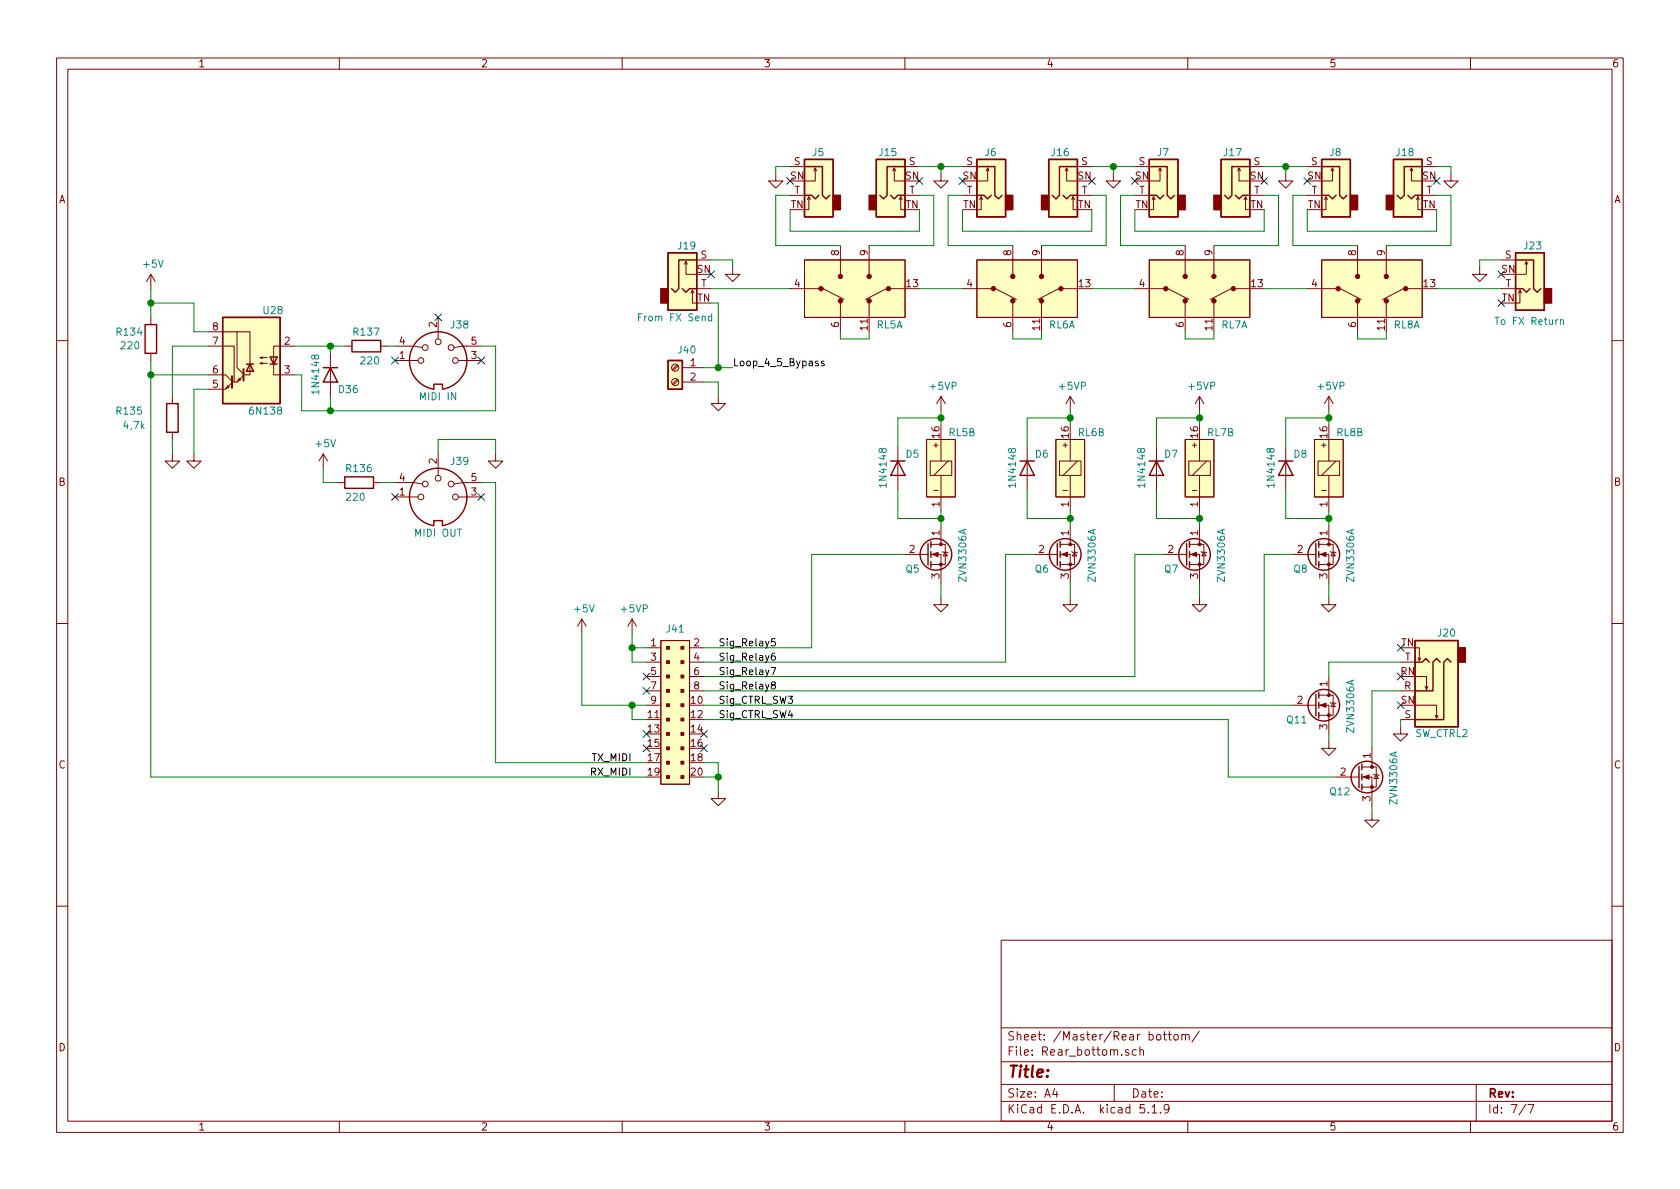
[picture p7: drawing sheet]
<svg xmlns="http://www.w3.org/2000/svg" width="297mm" height="210mm" viewBox="0 0 297 210" stroke-linecap="round" stroke-linejoin="round" font-family="sans-serif">
<g fill="none" stroke="#840000" stroke-width=".18">
<path d="M10 10.3h277v189.9h-277zM12 12.2h273v186.1h-273zM60 10.3v1.9M110 10.3v1.9M160 10.3v1.9M210 10.3v1.9M260 10.3v1.9M137.2 30.7v1.3h-1.3l1.3 1.3 1.2-1.3h-1.2M139.7 29.5h2.5M139.7 34.5h2.5M143 34.8l-.3 .5M143.3 35.3l-.3-.5v2.3h-.8"/>
<path d="M144.1 29.7l-.2 .5M144.4 30.2l-.3-.5v2.3h-1.9M157.9 30.2l.2-.5v2.3h1.9M158.1 29.7l.3 .5M159 35.3l.3-.5v2.3h.7M159.3 34.8l.2 .5M160 29.5h2.6M160 34.5h2.6M166.4 30.7v1.3h-1.3l1.3 1.3 1.2-1.3h-1.2M170.2 29.5h2.5M170.2 34.5h2.5M173.5 34.8l-.3 .5"/>
<path d="M173.7 35.3l-.2-.5v2.3h-.8M174.6 29.7l-.2 .5M174.9 30.2l-.3-.5v2.3h-1.9M188.3 30.2l.3-.5v2.3h1.9M188.6 29.7l.2 .5M189.5 35.3l.2-.5v2.3h.8M189.7 34.8l.3 .5M190.5 29.5h2.5M190.5 34.5h2.5M196.8 30.7v1.3h-1.2l1.2 1.3 1.3-1.3h-1.3M200.7 29.5h2.5M200.7 34.5h2.5"/>
<path d="M204 34.8l-.3 .5M204.2 35.3l-.2-.5v2.3h-.8M205.1 29.7l-.2 .5M205.4 30.2l-.3-.5v2.3h-1.9M218.8 30.2l.3-.5v2.3h1.9M219.1 29.7l.2 .5M220 35.3l.2-.5v2.3h.8M220.2 34.8l.3 .5M221 29.5h2.5M221 34.5h2.5M227.3 30.7v1.3h-1.2l1.2 1.3 1.3-1.3h-1.3M231.1 29.5h2.6"/>
<path d="M231.1 34.5h2.6M234.4 34.8l-.2 .5M234.7 35.3l-.3-.5v2.3h-.7M235.6 29.7l-.3 .5M235.8 30.2l-.2-.5v2.3h-1.9M249.3 30.2l.3-.5v2.3h1.9M249.6 29.7l.2 .5M250.4 35.3l.3-.5v2.3h.8M250.7 34.8l.3 .5M251.5 29.5h2.5M251.5 34.5h2.5M256.5 30.7v1.3h-1.2l1.2 1.3 1.3-1.3h-1.3"/>
<path d="M26.7 48.5l-.8 1.3M26.7 48.5v2.5M26.7 56.1v1.3M26.7 48.5l.7 1.3M36.8 58.7h5.1v6.3l1.2 1.2M41.9 58.7h2.3v7.6h-1M77.5 56.1v3.8M121 46.7l.3-.5v2.3h1.9M121.3 46.2l.2 .5M122.2 51.8l.2-.5v2.3h.8M122.4 51.3l.3 .5M123.2 51h2.5"/>
<path d="M123.2 46h2.5M129.5 47.2v1.3h1.3l-1.3 1.3-1.2-1.3h1.2M139.7 51h5.1M142.2 46h17.8v10.1h-17.8zM145.5 51l3.7 2M148.6 43.4v5.1M148.6 53.6v5.1M153.7 43.4v5.1M153.7 53.6v2.5M156.7 51l-3.7 2M157.5 51h2.5M170.2 51h5.1"/>
<path d="M172.7 46h17.8v10.1h-17.8zM176 51l3.7 2M179.1 43.4v5.1M179.1 53.6v5.1M184.1 43.4v5.1M184.1 53.6v2.5M187.2 51l-3.7 2M188 51h2.5M200.7 51h5M203.2 46h17.8v10.1h-17.8zM206.5 51l3.7 2M209.5 43.4v5.1"/>
<path d="M209.5 53.6v5.1M214.6 43.4v5.1M214.6 53.6v2.5M217.7 51l-3.7 2M218.4 51h2.6M231.1 51h5.1M233.7 46h17.8v10.1h-17.8zM237 51l3.7 2M240 43.4v5.1M240 53.6v5.1M245.1 43.4v5.1M245.1 53.6v2.5"/>
<path d="M248.2 51l-3.7 2M248.9 51h2.6M261.6 47.2v1.3h1.3l-1.3 1.3-1.3-1.3h1.3M265.4 51h2.6M265.4 46h2.6M268.7 51.3l-.2 .5M269 51.8l-.3-.5v2.3h-.7M269.9 46.2l-.3 .5M270.1 46.7l-.2-.5v2.3h-1.9M10 60.2h2M26.7 62.5v1.2M30.5 70.1v1.3"/>
<path d="M30.5 76.4v1.3M36.8 61.2h4.6v6.4M36.8 66.3h3.1l1.1 1.1M40.3 68.2l.2 .2-.5 .3zM41 67.7l-1.1 1.1h-3.1M42.3 66.9l.2 .3-.5 .2zM43.1 66.4l-1.2 1.2h-.6M46 64.3l.4-.2v.3l-.4-.1h1.2M46 63.2l.4-.1v.3l-.4-.2h1.2M52.1 61.2h-3.7v5.1h3.7M58.4 62.5v7.6M61 61.2h1.2"/>
<path d="M67.3 61.2h1.3M69.8 61.2h3.4l1.5 .3M69.8 63.7h4.1M81 63.7h4.1M85.1 61.2h-3.3l-1.5 .3M119.7 67.1l-.8 .8M119.7 64.5l-.8 .8M119.9 67.2l-.9 .9M119.9 64.7l-.9 .8M120.6 65h3.9M120.6 67.6h3.9M127 70.1v1.3h1.3l-1.3 1.2-1.3-1.2h1.3"/>
<path d="M158.7 79v7.6M163.8 77.7h5.1v10.2h-5.1zM165.1 78.7h.8M165.5 78.4v.7M166.4 70.1v2.5M166.4 77.7v3.8M166.4 70.1l-.8 1.3M166.4 70.1l.7 1.3M181.6 79v7.6M186.7 77.7h5.1v10.2h-5.1zM188 78.7h.7M188.3 78.4v.7"/>
<path d="M189.2 70.1v2.5M189.2 77.7v3.8M189.2 70.1l-.7 1.3M189.2 70.1l.8 1.3M204.5 79v7.6M209.5 77.7h5.1v10.2h-5.1zM210.8 78.7h.8M211.2 78.4v.7M212.1 70.1l-.8 1.3M212.1 70.1v2.5M212.1 77.7v3.8M212.1 70.1l.8 1.3"/>
<path d="M227.3 79v7.6M232.4 77.7h5.1v10.2h-5.1zM233.7 78.7h.7M234.1 78.4v.7M234.9 70.1v2.5M234.9 77.7v3.8M234.9 70.1l-.7 1.3M234.9 70.1l.8 1.3M285 60.2h2M30.5 80.3v1.2h-1.3l1.3 1.3 1.2-1.3h-1.2M34.3 80.3v1.2h-1.3l1.3 1.3 1.3-1.3h-1.3M57.1 80.3l-.7 1.2"/>
<path d="M57.1 80.3v2.5M57.1 80.3l.8 1.2M59.7 85.3h1.3M66 85.3h1.3M69.8 85.3h3.4l1.5 .3M69.8 87.9h4.1M77.5 80.3v3.8M81 87.9h4.1M85.1 85.3h-3.3l-1.5 .3M87.6 80.3v1.2h-1.2l1.2 1.3 1.3-1.3h-1.3M160 98h4.1M164.5 81.5h3.8v2.6h-3.8z"/>
<path d="M164.6 98h1.8v5.1M164.6 96.3h2.5v3.5h-2.5M165.1 86.7h.8M166.4 84.1v6.3M166.4 93v3.3M166.6 97.5l.2 .2h.7l.1 .1M167.1 97.7l.4 .6h-.7zM167.6 81.5l-2.5 2.6M182.9 98h4M187.3 81.5h3.8v2.6h-3.8zM187.5 98h1.7v5.1M187.5 96.3h2.5v3.5h-2.5"/>
<path d="M188 86.7h.7M189.2 84.1v6.3M189.2 93v3.3M189.5 97.5l.1 .2h.8l.1 .1M190 97.7l.4 .6h-.8zM190.5 81.5l-2.5 2.6M205.7 98h4.1M210.2 81.5h3.8v2.6h-3.8zM210.3 98h1.8v5.1M210.3 96.3h2.6v3.5h-2.6M210.8 86.7h.8M212.1 84.1v6.3"/>
<path d="M212.1 93v3.3M212.3 97.5l.2 .2h.7l.2 .1M212.9 97.7l.3 .6h-.7zM213.4 81.5l-2.6 2.6M228.6 98h4.1M233 81.5h3.9v2.6h-3.9zM233.2 98h1.7v5.1M233.2 96.3h2.5v3.5h-2.5M233.7 86.7h.7M234.9 84.1v6.3M234.9 93v3.3M235.2 97.5l.1 .2h.8l.1 .1"/>
<path d="M235.7 97.7l.4 .6h-.8zM236.2 81.5l-2.5 2.6M10 110.3h2M102.9 109.5l-.8 1.2M102.9 109.5v2.5M102.9 109.5l.7 1.2M111.8 109.5l-.8 1.2M111.8 109.5v2.5M111.8 109.5l.7 1.2M114.3 114.5h2.5M114.3 117.1h2.5M114.3 119.6h2.5"/>
<path d="M116.8 113.3h5.1v25.4h-5.1zM121.9 114.5h2.6M121.9 117.1h2.6M121.9 119.6h2.6M166.4 105.7v1.2h1.2l-1.2 1.3-1.3-1.3h1.3M189.2 105.7v1.2h1.3l-1.3 1.3-1.2-1.3h1.2M212.1 105.7v1.2h1.3l-1.3 1.3-1.3-1.3h1.3M234.9 105.7v1.2h1.3l-1.3 1.3-1.2-1.3h1.2M234.9 119.6v3.3M247.6 117.1h2.6M250.2 114.5h.8v2.3l.2-.5M250.2 119.6h2v2.3l.3-.5"/>
<path d="M250.7 116.3l.3 .5M285 110.3h2M114.3 122.2h2.5M114.3 124.7h2.5M121.9 122.2h2.6M127 139.9v1.3h1.3l-1.3 1.3-1.3-1.3h1.3M228.6 124.7h4.1M233.2 124.7h1.7v5.1M233.2 122.9h2.5v3.6h-2.5M234.9 131.1v1.2h1.3l-1.3 1.3-1.2-1.3h1.2M235.2 124.2l.1 .1h.8l.1 .2M235.7 124.3l.4 .7h-.8z"/>
<path d="M236.2 137.4h4.1M240.8 137.4h1.8v5.1M240.8 135.6h2.5v3.6h-2.5M242.6 132.3v3.3M242.8 136.9l.2 .1h.7l.1 .2M243.3 137l.4 .7h-.7zM247.6 128.5v1.3h-1.2l1.2 1.3 1.3-1.3h-1.3M247.6 122.2h2.6M247.6 127.2h2.6M250.2 124.7h3.8v2.3l.3-.5M252 121.4l.2 .5M253.7 126.5l.3 .5"/>
<path d="M242.6 143.8v1.2h1.2l-1.2 1.3-1.3-1.3h1.3M10 160.2h2M177 166.3h108v32h-108zM285 160.2h2M60 198.3v1.9M110 198.3v1.9M160 198.3v1.9M177 194.8h108M177 191.8h108M177 187.8h108M177 181.8h108M186.5 192.5l-.4 1h1"/>
<path d="M186.8 193v1M197 191.8v3M199.5 185.7l-.3-.1-.2 .2 .1 .2 .4 .2v.3h-.5M200.9 185.7l-.4-.1-.3 .3 .1 .6 .2 .1 .4-.1M201.5 185.7l.3-.1 .3 .1 .1 .9M201.5 185.1v1.5M202.3 195.3h-.7l-.1 .7 .3-.1 .5 .1 .1 .2-.1 .5-.2 .1-.6-.1M203 196.7v.1M203.7 195.8l.4-.5v1.5M203.7 196.8h.8M204.5 183.1l.2-.2 .5 .2v.7l-.2 .1-.5-.1zM205.2 196.7v.1"/>
<path d="M205.7 182.9h.5M205.9 182.4v1.3l.3 .2M206.6 182.9h.5M206.7 196l-.1 .2a.48 .48 0 0 1-.7-.1v-.6a.48 .48 0 0 1 .7-.1v.1a1.19 1.19 0 0 1-.2 1.2l-.4 .1M206.8 182.4v1.3l.3 .2M207.6 183.1l.2-.2 .5 .2v.7l-.2 .1-.5-.1zM209 183.1l.2-.2 .3 .1 .1 .9M209 182.9v1M209.6 183.1a.36 .36 0 0 1 .3-.2 .36 .36 0 0 1 .4 .2v.8M210 198.3v1.9M212 182.3l-1.3 2M260 198.3v1.9"/>
<path d="M261 191.8v6.5M269.8 195.2l-1.2 2M270.2 195.3h1l-.6 1.5"/>
<circle cx="74.4" cy="63.7" r=".51"/>
<circle cx="75.2" cy="61.5" r=".51"/>
<circle cx="77.5" cy="60.4" r=".51"/>
<circle cx="79.8" cy="61.5" r=".51"/>
<circle cx="80.5" cy="63.7" r=".51"/>
<circle cx="119.4" cy="65" r=".63"/>
<circle cx="119.4" cy="67.6" r=".63"/>
<circle cx="74.4" cy="87.9" r=".51"/>
<circle cx="75.2" cy="85.6" r=".51"/>
<circle cx="77.5" cy="84.6" r=".51"/>
<circle cx="79.8" cy="85.6" r=".51"/>
<circle cx="80.5" cy="87.9" r=".51"/>
</g>
<g fill="#ffffc2" stroke="#ffffc2" stroke-width=".18">
<path d="M233.7 46h17.8v10.1h-17.8z"/>
<path d="M116.8 113.3h5.1v25.4h-5.1z"/>
<path d="M118.1 44.7h5.1v10.2h-5.1z"/>
<path d="M250.2 113.3h7.6v15.2h-7.6z"/>
<path d="M246.4 28.2h5.1v10.1h-5.1z"/>
<path d="M233.7 28.2h5.1v10.1h-5.1z"/>
<path d="M215.9 28.2h5.1v10.1h-5.1z"/>
<path d="M203.2 28.2h5.1v10.1h-5.1z"/>
<path d="M185.4 28.2h5.1v10.1h-5.1z"/>
<path d="M172.7 28.2h5.1v10.1h-5.1z"/>
<path d="M154.9 28.2h5.1v10.1h-5.1z"/>
<path d="M142.2 28.2h5.1v10.1h-5.1z"/>
<path d="M203.2 46h17.8v10.1h-17.8z"/>
<path d="M172.7 46h17.8v10.1h-17.8z"/>
<path d="M142.2 46h17.8v10.1h-17.8z"/>
<path d="M163.8 77.7h5.1v10.2h-5.1z"/>
<path d="M186.7 77.7h5.1v10.2h-5.1z"/>
<path d="M118.1 63.7h2.5v5.1h-2.5z"/>
<path d="M268 44.7h5v10.2h-5z"/>
<path d="M39.4 56.1h10.1v15.3h-10.1z"/>
<path d="M209.5 77.7h5.1v10.2h-5.1z"/>
<path d="M232.4 77.7h5.1v10.2h-5.1z"/>
</g>
<g fill="#840000" stroke="#840000" stroke-width=".18">
<path d="M117.9 137.2h.5v.5h-.5z"/>
<path d="M117.9 134.6h.5v.5h-.5z"/>
<path d="M117.9 132.1h.5v.5h-.5z"/>
<path d="M117.9 129.5h.5v.5h-.5z"/>
<path d="M117.9 127h.5v.5h-.5z"/>
<path d="M117.9 124.5h.5v.5h-.5z"/>
<path d="M117.9 121.9h.5v.5h-.5z"/>
<path d="M117.9 119.4h.5v.5h-.5z"/>
<path d="M117.9 116.8h.5v.5h-.5z"/>
<path d="M117.9 114.3h.5v.5h-.5z"/>
<path d="M120.4 137.2h.5v.5h-.5z"/>
<path d="M120.4 134.6h.5v.5h-.5z"/>
<path d="M120.4 132.1h.5v.5h-.5z"/>
<path d="M120.4 129.5h.5v.5h-.5z"/>
<path d="M120.4 127h.5v.5h-.5z"/>
<path d="M120.4 124.5h.5v.5h-.5z"/>
<path d="M120.4 121.9h.5v.5h-.5z"/>
<path d="M120.4 119.4h.5v.5h-.5z"/>
<path d="M120.4 116.8h.5v.5h-.5z"/>
<path d="M120.4 114.3h.5v.5h-.5z"/>
<path d="M164.8 98l1.1-.3v.7z"/>
<path d="M233.4 124.7l1-.4v.8z"/>
<path d="M241 137.4l1.1-.4v.8z"/>
<path d="M210.6 98l1-.3v.7z"/>
<path d="M233.4 98l1-.3v.7z"/>
<path d="M187.7 98l1-.3v.7z"/>
<circle cx="236.6" cy="51" r=".38"/>
<circle cx="240" cy="53.2" r=".38"/>
<circle cx="240" cy="48.9" r=".38"/>
<circle cx="245.1" cy="53.2" r=".38"/>
<circle cx="245.1" cy="48.9" r=".38"/>
<circle cx="248.5" cy="51" r=".38"/>
<circle cx="206.1" cy="51" r=".38"/>
<circle cx="209.6" cy="53.2" r=".38"/>
<circle cx="209.6" cy="48.9" r=".38"/>
<circle cx="214.6" cy="53.2" r=".38"/>
<circle cx="214.6" cy="48.9" r=".38"/>
<circle cx="218.1" cy="51" r=".38"/>
<circle cx="175.6" cy="51" r=".38"/>
<circle cx="179.1" cy="53.2" r=".38"/>
<circle cx="179.1" cy="48.9" r=".38"/>
<circle cx="184.2" cy="53.2" r=".38"/>
<circle cx="184.2" cy="48.9" r=".38"/>
<circle cx="187.6" cy="51" r=".38"/>
<circle cx="145.2" cy="51" r=".38"/>
<circle cx="148.6" cy="53.2" r=".38"/>
<circle cx="148.6" cy="48.9" r=".38"/>
<circle cx="153.7" cy="53.2" r=".38"/>
<circle cx="153.7" cy="48.9" r=".38"/>
<circle cx="157.1" cy="51" r=".38"/>
<circle cx="166.4" cy="99.8" r=".25"/>
<circle cx="166.4" cy="96.3" r=".25"/>
<circle cx="234.9" cy="126.5" r=".25"/>
<circle cx="234.9" cy="122.9" r=".25"/>
<circle cx="242.6" cy="139.2" r=".25"/>
<circle cx="242.6" cy="135.6" r=".25"/>
<circle cx="212.1" cy="99.8" r=".25"/>
<circle cx="212.1" cy="96.3" r=".25"/>
<circle cx="234.9" cy="99.8" r=".25"/>
<circle cx="234.9" cy="96.3" r=".25"/>
<circle cx="189.2" cy="99.8" r=".25"/>
<circle cx="189.2" cy="96.3" r=".25"/>
</g>
<g fill="none" stroke="#840000" stroke-width=".25">
<path d="M142.2 28.2h5.1v10.1h-5.1zM142.2 34.5h1.3l.6 .7 .7-.7M142.2 29.5h3.2v5l.6 .7 .7-.7M154.9 28.2h5.1v10.1h-5.1zM157.5 34.5l.6 .7 .6-.7h1.3M160 29.5h-3.2v5l-.6 .7-.6-.7M172.7 28.2h5.1v10.1h-5.1zM172.7 34.5h1.3l.6 .7 .7-.7M172.7 29.5h3.2v5l.6 .7 .7-.7M185.4 28.2h5.1v10.1h-5.1zM188 34.5l.6 .7 .6-.7h1.3M190.5 29.5h-3.2v5l-.6 .7-.6-.7"/>
<path d="M203.2 28.2h5.1v10.1h-5.1zM203.2 34.5h1.3l.6 .7 .6-.7M203.2 29.5h3.2v5l.6 .7 .6-.7M215.9 28.2h5.1v10.1h-5.1zM218.4 34.5l.7 .7 .6-.7h1.3M221 29.5h-3.2v5l-.6 .7-.7-.7M233.7 28.2h5.1v10.1h-5.1zM233.7 34.5h1.2l.7 .7 .6-.7M233.7 29.5h3.2v5l.6 .7 .6-.7M246.4 28.2h5.1v10.1h-5.1zM248.9 34.5l.7 .7 .6-.7h1.3M251.5 29.5h-3.2v5l-.7 .7-.6-.7"/>
<path d="M25.7 57.4h2v5.1h-2zM39.4 56.1h10.1v15.3h-10.1zM118.1 44.7h5.1v10.2h-5.1zM120.6 51l.7 .7 .6-.7h1.3M123.2 46h-3.2v5l-.6 .7-.7-.7M268 44.7h5v10.2h-5zM268 51h1.2l.7 .7 .6-.7M268 46h3.1v5l.7 .7 .6-.7M29.5 71.4h2v5h-2zM43.6 64.4h1.2M44.2 64.4l.6 1.3h-1.2zM47.8 63.1h1.2l-.6 1.3z"/>
<path d="M47.8 64.4h1.2M57.1 65h2.6M58.4 65l1.3 2.6h-2.6zM62.2 60.2h5.1v2h-5.1zM76.7 68.8a5.1 5.1 0 0 1-3.5-7.8 5.1 5.1 0 0 1 8.6 0 5.1 5.1 0 0 1-3.6 7.8M76.7 68.7v-.8h1.5v.8M118.1 63.7h2.5v5.1h-2.5zM61 84.3h5v2.1h-5zM76.7 93a5.1 5.1 0 0 1-3.5-7.9 5.1 5.1 0 0 1 8.6 0 5.1 5.1 0 0 1-3.6 7.9M76.7 92.8v-.7h1.5v.7M157.5 81.5h2.5M158.7 81.5l1.3 2.6h-2.5z"/>
<path d="M164.1 96.1v3.8M164.6 95.8v1M164.6 97.5v1M164.6 99.3v1M180.3 81.5h2.6M181.6 81.5l1.3 2.6h-2.6zM186.9 96.1v3.8M187.5 95.8v1M187.5 97.5v1M187.5 99.3v1M203.2 81.5h2.5M204.5 81.5l1.2 2.6h-2.5z"/>
<path d="M209.8 96.1v3.8M210.3 95.8v1M210.3 97.5v1M210.3 99.3v1M226.1 81.5h2.5M227.3 81.5l1.3 2.6h-2.5zM232.7 96.1v3.8M233.2 95.8v1M233.2 97.5v1M233.2 99.3v1M250.2 113.3h7.6v15.2h-7.6zM250.2 117.1h1.3l.6-.6 .6 .6"/>
<path d="M254.6 117.1l-.6-.6-.6 .6v5.1h-3.2M256.5 117.1l-.6-.6-.6 .6v10.1h-5.1M232.7 122.8v3.8M233.2 122.4v1M233.2 124.2v1M233.2 126v1M240.3 135.5v3.8M240.8 135.1v1M240.8 136.9v1M240.8 138.7v1"/>
<circle cx="165.5" cy="98" r="2.79"/>
<circle cx="188.3" cy="98" r="2.79"/>
<circle cx="211.2" cy="98" r="2.79"/>
<circle cx="234.1" cy="98" r="2.79"/>
<circle cx="234.1" cy="124.7" r="2.79"/>
<circle cx="241.7" cy="137.4" r="2.79"/>
</g>
<g fill="#840000" stroke="#840000" stroke-width=".25">
<path d="M116.8 51h1.3v2.6h-1.3z"/>
<path d="M257.8 114.5h1.3v2.6h-1.3z"/>
<path d="M245.1 34.5h1.3v2.6h-1.3z"/>
<path d="M238.8 34.5h1.2v2.6h-1.2z"/>
<path d="M214.6 34.5h1.3v2.6h-1.3z"/>
<path d="M208.3 34.5h1.2v2.6h-1.2z"/>
<path d="M184.1 34.5h1.3v2.6h-1.3z"/>
<path d="M177.8 34.5h1.3v2.6h-1.3z"/>
<path d="M153.7 34.5h1.2v2.6h-1.2z"/>
<path d="M147.3 34.5h1.3v2.6h-1.3z"/>
<path d="M273 51h1.3v2.6h-1.3z"/>
</g>
<path d="M112.9 56.1h.4M113.5 55.5h-.6v1.2M125.8 56l-.3-.1-.3 .2 .1 .6h.5M125.8 55.5v1.2M264.3 56.1h.7M275.9 56.7l.2-.2 .3 .1v.8" fill="none" stroke="#008484" stroke-width=".18"/>
<path d="M41 66.5v2.1M43.1 65.3v2" fill="none" stroke="#840000" stroke-width=".36"/>
<g fill="none" stroke="#008400" stroke-width=".18">
<path d="M139.7 29.5h-2.5v1.2M139.7 34.5h-2.5v8.9h11.4M139.7 37.1v3.8h22.9v-3.8M162.6 29.5h7.6M162.6 34.5h2.5v8.9h-11.4M166.4 29.5v1.2M170.2 37.1v3.8h22.8v-3.8M170.2 34.5h-2.6v8.9h11.5M193 29.5h7.7M193 34.5h2.6v8.9h-11.5M196.8 29.5v1.2M200.7 37.1v3.8h22.8v-3.8"/>
<path d="M200.7 34.5h-2.6v8.9h11.4M223.5 29.5h7.6M223.5 34.5h2.6v8.9h-11.5M227.3 29.5v1.2M231.1 37.1v3.8h22.9v-3.8M231.1 34.5h-2.5v8.9h11.4M254 29.5h2.5v1.2M254 34.5h2.5v8.9h-11.4M26.7 53.6h7.6v5.1h2.5M26.7 51v5.1M125.7 51h14M125.7 46h3.8v1.2"/>
<path d="M125.7 53.6h1.3v11.4M148.6 58.7v1.2h5.1v-1.2M162.6 51h7.6M179.1 58.7v1.2h5v-1.2M193 51h7.7M209.5 58.7v1.2h5.1v-1.2M223.5 51h7.6M240 58.7v1.2h5.1v-1.2M254 51h11.4M265.4 46h-3.8v1.2M26.7 66.3h10.1M26.7 63.7v73.7h87.6"/>
<path d="M30.5 77.7v2.6M36.8 61.2h-6.3v8.9M36.8 68.8h-2.5v11.5M52.1 61.2h8.9M58.4 61.2v1.3M58.4 70.1v2.5M68.6 61.2h1.2M85.1 61.2h2.5v11.4h-34.3v-6.3h-1.2M124.5 65h5M124.5 67.6h2.5v2.5M166.4 72.6v2.6M166.4 73.9h-7.7v5.1"/>
<path d="M189.2 73.9h-7.6v5.1M189.2 72.6v2.6M212.1 73.9h-7.6v5.1M212.1 72.6v2.6M234.9 72.6v2.6M234.9 73.9h-7.6v5.1M57.1 82.8v2.5h2.6M67.3 85.3h2.5M77.5 80.3v-2.6h10.1v2.6M85.1 85.3h2.5v49.6h26.7M158.7 86.6v5.1h7.7M160 98h-16.5v16.5h-19"/>
<path d="M166.4 90.4v2.6M181.6 86.6v5.1h7.6M182.9 98h-5.1v19.1h-53.3M189.2 90.4v2.6M204.5 86.6v5.1h7.6M205.7 98h-5v21.6h-76.2M212.1 90.4v2.6M227.3 86.6v5.1h7.6M228.6 98h-5.1v24.2h-99M234.9 90.4v2.6M102.9 112v12.7h11.4M111.8 114.5h2.5"/>
<path d="M111.8 112v5.1h2.5M166.4 103.1v2.6M189.2 103.1v2.6M212.1 103.1v2.6M234.9 103.1v2.6M247.6 117.1h-12.7v2.5M111.8 124.7v2.5h2.5M124.5 137.4h2.5M124.5 127.2h92.7v10.2h19M124.5 134.9h2.5v5M124.5 124.7h104.1M234.9 129.8v1.3"/>
<path d="M247.6 122.2h-5v10.1M247.6 127.2v1.3M242.6 142.5v1.3"/>
</g>
<path d="M145.7 63.9l-.3-.1-.2 .2 .1 .2 .4 .1v.3h-.5M136.3 118h.9l-.6 1.3M137 115.5l-.4 .1a.81 .81 0 0 0 0 1.2l.4-.1 .1-.5-.2-.2h-.3l-.2 .2M137 112.9h-.6v.7l.5-.2 .2 .3v.3l-.2 .2-.5-.1M136.6 121.1l-.2-.3 .2-.2h.3l.2 .2-.1 .2-.5 .2-.1 .2v.2l.2 .2h.4l.1-.2v-.2l-.2-.3" fill="none" stroke="#000" stroke-width=".18"/>
<g fill="#008400" stroke="#008400" stroke-width=".25">
<circle cx="196.9" cy="29.5" r=".51"/>
<circle cx="227.3" cy="29.5" r=".51"/>
<circle cx="166.4" cy="29.5" r=".51"/>
<circle cx="127" cy="65" r=".51"/>
<circle cx="111.8" cy="114.5" r=".51"/>
<circle cx="189.2" cy="91.7" r=".51"/>
<circle cx="189.2" cy="73.9" r=".51"/>
<circle cx="166.4" cy="91.7" r=".51"/>
<circle cx="166.4" cy="73.9" r=".51"/>
<circle cx="212.1" cy="73.9" r=".51"/>
<circle cx="212.1" cy="91.7" r=".51"/>
<circle cx="235" cy="73.9" r=".51"/>
<circle cx="26.7" cy="53.6" r=".51"/>
<circle cx="127" cy="137.4" r=".51"/>
<circle cx="235" cy="91.7" r=".51"/>
<circle cx="26.7" cy="66.3" r=".51"/>
<circle cx="111.8" cy="124.7" r=".51"/>
<circle cx="58.4" cy="61.2" r=".51"/>
<circle cx="58.4" cy="72.6" r=".51"/>
</g>
<g fill="none" stroke="#000084" stroke-width=".18">
<path d="M139.1 31.4l1.2 1.2M140.3 31.4l-1.2 1.2M162 31.4l1.2 1.2M163.2 31.4l-1.2 1.2M169.6 31.4l1.2 1.2M170.8 31.4l-1.2 1.2M192.4 31.4l1.2 1.2M193.6 31.4l-1.2 1.2M200.1 31.4l1.2 1.2M201.3 31.4l-1.2 1.2M222.9 31.4l1.2 1.2M224.1 31.4l-1.2 1.2"/>
<path d="M230.5 31.4l1.2 1.2M231.7 31.4l-1.2 1.2M253.4 31.4l1.2 1.2M254.6 31.4l-1.2 1.2M76.9 55.5l1.2 1.2M78.1 55.5l-1.2 1.2M125.1 47.9l1.2 1.2M126.3 47.9l-1.2 1.2M264.8 47.9l1.2 1.2M264.8 53l1.2 1.2M266 47.9l-1.2 1.2M266 53l-1.2 1.2"/>
<path d="M69.2 63.1l1.3 1.3M70.5 63.1l-1.3 1.3M84.5 63.1l1.2 1.3M85.7 63.1l-1.2 1.3M69.2 87.3l1.3 1.2M70.5 87.3l-1.3 1.2M84.5 87.3l1.2 1.2M85.7 87.3l-1.2 1.2M113.7 119l1.2 1.2M114.9 119l-1.2 1.2M247 113.9l1.3 1.3M247 119l1.3 1.2"/>
<path d="M248.3 113.9l-1.3 1.3M248.3 119l-1.3 1.2M113.7 131.7l1.2 1.2M113.7 129.2l1.2 1.2M113.7 121.6l1.2 1.2M114.9 131.7l-1.2 1.2M114.9 129.2l-1.2 1.2M114.9 121.6l-1.2 1.2M123.9 131.7l1.2 1.2M123.9 129.2l1.2 1.2M125.1 131.7l-1.2 1.2M125.1 129.2l-1.2 1.2"/>
<path d="M247 124.1l1.3 1.2M248.3 124.1l-1.3 1.2"/>
</g>
<text font-size="2.8" fill="#840000" x="178" y="190.5">Title:</text>
<g font-size="2.1" fill="#840000">
<text x="178" y="184">Sheet: /Master/Rear bottom/</text>
<text x="178" y="186.7">File: Rear_bottom.sch</text>
<text x="178" y="196.9">KiCad E.D.A. kicad 5.1.9</text>
<text x="178" y="194.1">Size: A4</text>
<text x="200" y="194.1">Date:</text>
<text x="263" y="194.1">Rev:</text>
<text x="263" y="196.9">Id: 7/7</text>
</g>
<g font-size="1.8" fill="#840000">
<text x="35" y="11.9">1</text>
<text x="85" y="11.9">2</text>
<text x="135" y="11.9">3</text>
<text x="185" y="11.9">4</text>
<text x="235" y="11.9">5</text>
<text x="285" y="11.9">6</text>
<text x="140.4" y="29.2">S</text>
<text x="160.7" y="29.2">S</text>
<text x="170.9" y="29.2">S</text>
<text x="191.2" y="29.2">S</text>
<text x="201.3" y="29.2">S</text>
<text x="221.7" y="29.2">S</text>
<text x="231.8" y="29.2">S</text>
<text x="252.1" y="29.2">S</text>
<text x="10.4" y="35.9">A</text>
<text x="139.8" y="31.7">SN</text>
<text x="140.4" y="34.3">T</text>
<text x="160.1" y="31.7">SN</text>
<text x="160.8" y="34.3">T</text>
<text x="170.2" y="31.7">SN</text>
<text x="170.9" y="34.3">T</text>
<text x="190.6" y="31.7">SN</text>
<text x="191.2" y="34.3">T</text>
<text x="200.7" y="31.7">SN</text>
<text x="201.4" y="34.3">T</text>
<text x="221" y="31.7">SN</text>
<text x="221.7" y="34.3">T</text>
<text x="231.2" y="31.7">SN</text>
<text x="231.9" y="34.3">T</text>
<text x="251.5" y="31.7">SN</text>
<text x="252.2" y="34.3">T</text>
<text x="285.4" y="35.9">A</text>
<text x="139.8" y="36.8">TN</text>
<text x="160.1" y="36.8">TN</text>
<text x="170.3" y="36.8">TN</text>
<text x="190.6" y="36.8">TN</text>
<text x="200.8" y="36.8">TN</text>
<text x="221.1" y="36.8">TN</text>
<text x="231.2" y="36.8">TN</text>
<text x="251.6" y="36.8">TN</text>
<text x="123.9" y="45.7">S</text>
<text x="148.3" y="45.2" transform="rotate(-90 148.3 45.2)">8</text>
<text x="153.4" y="45.2" transform="rotate(-90 153.4 45.2)">9</text>
<text x="178.8" y="45.2" transform="rotate(-90 178.8 45.2)">8</text>
<text x="183.9" y="45.2" transform="rotate(-90 183.9 45.2)">9</text>
<text x="209.3" y="45.2" transform="rotate(-90 209.3 45.2)">8</text>
<text x="214.4" y="45.2" transform="rotate(-90 214.4 45.2)">9</text>
<text x="239.8" y="45.2" transform="rotate(-90 239.8 45.2)">8</text>
<text x="244.9" y="45.2" transform="rotate(-90 244.9 45.2)">9</text>
<text x="266.1" y="45.7">S</text>
<text x="123.2" y="48.3">SN</text>
<text x="123.3" y="53.3">TN</text>
<text x="123.9" y="50.8">T</text>
<text x="140.5" y="50.8">4</text>
<text x="160.3" y="50.8">13</text>
<text x="171" y="50.8">4</text>
<text x="190.8" y="50.8">13</text>
<text x="201.4" y="50.8">4</text>
<text x="221.3" y="50.8">13</text>
<text x="231.9" y="50.8">4</text>
<text x="251.8" y="50.8">13</text>
<text x="265.5" y="48.3">SN</text>
<text x="265.5" y="53.3">TN</text>
<text x="266.2" y="50.8">T</text>
<text x="37.6" y="58.4">8</text>
<text x="77.2" y="57.9" transform="rotate(-90 77.2 57.9)">2</text>
<text x="148.3" y="57.9" transform="rotate(-90 148.3 57.9)">6</text>
<text x="153.4" y="58.4" transform="rotate(-90 153.4 58.4)">11</text>
<text x="178.8" y="57.9" transform="rotate(-90 178.8 57.9)">6</text>
<text x="183.9" y="58.4" transform="rotate(-90 183.9 58.4)">11</text>
<text x="209.3" y="57.9" transform="rotate(-90 209.3 57.9)">6</text>
<text x="214.4" y="58.4" transform="rotate(-90 214.4 58.4)">11</text>
<text x="239.8" y="57.9" transform="rotate(-90 239.8 57.9)">6</text>
<text x="244.9" y="58.4" transform="rotate(-90 244.9 58.4)">11</text>
<text x="37.6" y="61">7</text>
<text x="50.3" y="61">2</text>
<text x="70.6" y="63.5">1</text>
<text x="70.6" y="61">4</text>
<text x="83.3" y="63.5">3</text>
<text x="83.3" y="61">5</text>
<text x="122.1" y="64.8">1</text>
<text x="37.6" y="68.6">5</text>
<text x="37.6" y="66">6</text>
<text x="50.3" y="66">3</text>
<text x="122.1" y="67.3">2</text>
<text x="166.1" y="77.4" transform="rotate(-90 166.1 77.4)">16</text>
<text x="189" y="77.4" transform="rotate(-90 189 77.4)">16</text>
<text x="211.8" y="77.4" transform="rotate(-90 211.8 77.4)">16</text>
<text x="234.7" y="77.4" transform="rotate(-90 234.7 77.4)">16</text>
<text x="77.2" y="82" transform="rotate(-90 77.2 82)">2</text>
<text x="10.4" y="85.9">B</text>
<text x="70.6" y="87.6">1</text>
<text x="70.6" y="85.1">4</text>
<text x="83.3" y="87.6">3</text>
<text x="83.3" y="85.1">5</text>
<text x="166.1" y="89.6" transform="rotate(-90 166.1 89.6)">1</text>
<text x="189" y="89.6" transform="rotate(-90 189 89.6)">1</text>
<text x="211.8" y="89.6" transform="rotate(-90 211.8 89.6)">1</text>
<text x="234.7" y="89.6" transform="rotate(-90 234.7 89.6)">1</text>
<text x="285.4" y="85.9">B</text>
<text x="166.1" y="94.7" transform="rotate(-90 166.1 94.7)">1</text>
<text x="189" y="94.7" transform="rotate(-90 189 94.7)">1</text>
<text x="211.8" y="94.7" transform="rotate(-90 211.8 94.7)">1</text>
<text x="234.7" y="94.7" transform="rotate(-90 234.7 94.7)">1</text>
<text x="160.8" y="97.8">2</text>
<text x="183.7" y="97.8">2</text>
<text x="206.5" y="97.8">2</text>
<text x="229.4" y="97.8">2</text>
<text x="166.1" y="102.3" transform="rotate(-90 166.1 102.3)">3</text>
<text x="189" y="102.3" transform="rotate(-90 189 102.3)">3</text>
<text x="211.8" y="102.3" transform="rotate(-90 211.8 102.3)">3</text>
<text x="234.7" y="102.3" transform="rotate(-90 234.7 102.3)">3</text>
<text x="115.1" y="114.3">1</text>
<text x="115.1" y="116.8">3</text>
<text x="115.1" y="119.4">5</text>
<text x="122.7" y="114.3">2</text>
<text x="122.7" y="116.8">4</text>
<text x="122.7" y="119.4">6</text>
<text x="247.6" y="119.4">RN</text>
<text x="247.8" y="114.3">TN</text>
<text x="248.4" y="116.8">T</text>
<text x="115.1" y="121.9">7</text>
<text x="115.1" y="124.5">9</text>
<text x="122.2" y="124.5">10</text>
<text x="122.7" y="121.9">8</text>
<text x="229.4" y="124.5">2</text>
<text x="234.7" y="121.4" transform="rotate(-90 234.7 121.4)">1</text>
<text x="247.7" y="124.5">SN</text>
<text x="248.3" y="121.9">R</text>
<text x="114.6" y="127">11</text>
<text x="114.6" y="129.5">13</text>
<text x="122.2" y="127">12</text>
<text x="122.2" y="129.5">14</text>
<text x="234.7" y="129" transform="rotate(-90 234.7 129)">3</text>
<text x="248.3" y="127">S</text>
<text x="10.4" y="135.9">C</text>
<text x="114.6" y="132.1">15</text>
<text x="114.6" y="134.6">17</text>
<text x="114.6" y="137.2">19</text>
<text x="122.2" y="132.1">16</text>
<text x="122.2" y="134.6">18</text>
<text x="122.2" y="137.2">20</text>
<text x="237" y="137.2">2</text>
<text x="242.3" y="134.1" transform="rotate(-90 242.3 134.1)">1</text>
<text x="285.4" y="135.9">C</text>
<text x="242.3" y="141.7" transform="rotate(-90 242.3 141.7)">3</text>
<text x="10.4" y="185.9">D</text>
<text x="285.4" y="185.9">D</text>
<text x="35" y="199.9">1</text>
<text x="85" y="199.9">2</text>
<text x="135" y="199.9">3</text>
<text x="185" y="199.9">4</text>
<text x="235" y="199.9">5</text>
<text x="285" y="199.9">6</text>
</g>
<g font-size="1.8" fill="#008484">
<text x="143.7" y="27.6">J5</text>
<text x="155.5" y="27.6">J15</text>
<text x="174.2" y="27.6">J6</text>
<text x="186" y="27.6">J16</text>
<text x="204.7" y="27.6">J7</text>
<text x="216.5" y="27.6">J17</text>
<text x="235.2" y="27.6">J8</text>
<text x="246.9" y="27.6">J18</text>
<text x="25.5" y="47.3">+5V</text>
<text x="119.9" y="44.1">J19</text>
<text x="269.5" y="44.1">J23</text>
<text x="20.8" y="59.4">R134</text>
<text x="46.6" y="55.5">U28</text>
<text x="62.6" y="59.4">R137</text>
<text x="79.8" y="58.1">J38</text>
<text x="113.4" y="56.8">From FX Send</text>
<text x="155" y="58.1">RL5A</text>
<text x="185.5" y="58.1">RL6A</text>
<text x="216" y="58.1">RL7A</text>
<text x="246.4" y="58.1">RL8A</text>
<text x="264.9" y="57.4">To FX Return</text>
<text x="21.5" y="61.8">220</text>
<text x="63.9" y="64.4">220</text>
<text x="120" y="62.5">J40</text>
<text x="56.4" y="69.3" transform="rotate(-90 56.4 69.3)">1N4148</text>
<text x="60" y="69.5">D36</text>
<text x="74.5" y="70.8">MIDI IN</text>
<text x="164.6" y="68.9">+5VP</text>
<text x="187.4" y="68.9">+5VP</text>
<text x="210.3" y="68.9">+5VP</text>
<text x="233.1" y="68.9">+5VP</text>
<text x="20.7" y="73.3">R135</text>
<text x="22" y="75.9">4,7k</text>
<text x="44.4" y="73.3">6N138</text>
<text x="167.8" y="77.1">RL5B</text>
<text x="190.7" y="77.1">RL6B</text>
<text x="213.5" y="77.1">RL7B</text>
<text x="236.4" y="77.1">RL8B</text>
<text x="55.9" y="79.1">+5V</text>
<text x="61.4" y="83.5">R136</text>
<text x="79.8" y="82.2">J39</text>
<text x="160.2" y="80.9">D5</text>
<text x="183.1" y="80.9">D6</text>
<text x="205.9" y="80.9">D7</text>
<text x="228.8" y="80.9">D8</text>
<text x="61.4" y="88.6">220</text>
<text x="156.8" y="85.8" transform="rotate(-90 156.8 85.8)">1N4148</text>
<text x="179.6" y="85.8" transform="rotate(-90 179.6 85.8)">1N4148</text>
<text x="202.5" y="85.8" transform="rotate(-90 202.5 85.8)">1N4148</text>
<text x="225.3" y="85.8" transform="rotate(-90 225.3 85.8)">1N4148</text>
<text x="73.5" y="94.9">MIDI OUT</text>
<text x="160.2" y="101.3">Q5</text>
<text x="183.1" y="101.3">Q6</text>
<text x="205.9" y="101.3">Q7</text>
<text x="228.8" y="101.3">Q8</text>
<text x="170.9" y="102.6" transform="rotate(-90 170.9 102.6)">ZVN3306A</text>
<text x="193.7" y="102.6" transform="rotate(-90 193.7 102.6)">ZVN3306A</text>
<text x="216.6" y="102.6" transform="rotate(-90 216.6 102.6)">ZVN3306A</text>
<text x="239.4" y="102.6" transform="rotate(-90 239.4 102.6)">ZVN3306A</text>
<text x="101.7" y="108.3">+5V</text>
<text x="110" y="108.3">+5VP</text>
<text x="117.9" y="111.9">J41</text>
<text x="254.3" y="112.6">J20</text>
<text x="227.6" y="127.9">Q11</text>
<text x="239.4" y="129.3" transform="rotate(-90 239.4 129.3)">ZVN3306A</text>
<text x="250.2" y="130.3">SW_CTRL2</text>
<text x="235.2" y="140.6">Q12</text>
<text x="247.1" y="142" transform="rotate(-90 247.1 142)">ZVN3306A</text>
</g>
<g font-size="1.8">
<text x="129.5" y="64.8">Loop_4_5_Bypass</text>
<text x="127" y="114.3">Sig_Relay5</text>
<text x="127" y="119.4">Sig_Relay7</text>
<text x="127" y="116.8">Sig_Relay6</text>
<text x="127" y="121.9">Sig_Relay8</text>
<text x="127" y="124.5">Sig_CTRL_SW3</text>
<text x="127" y="127">Sig_CTRL_SW4</text>
<text x="104.6" y="137.2">RX_MIDI</text>
<text x="104.8" y="134.6">TX_MIDI</text>
</g>
</svg>
